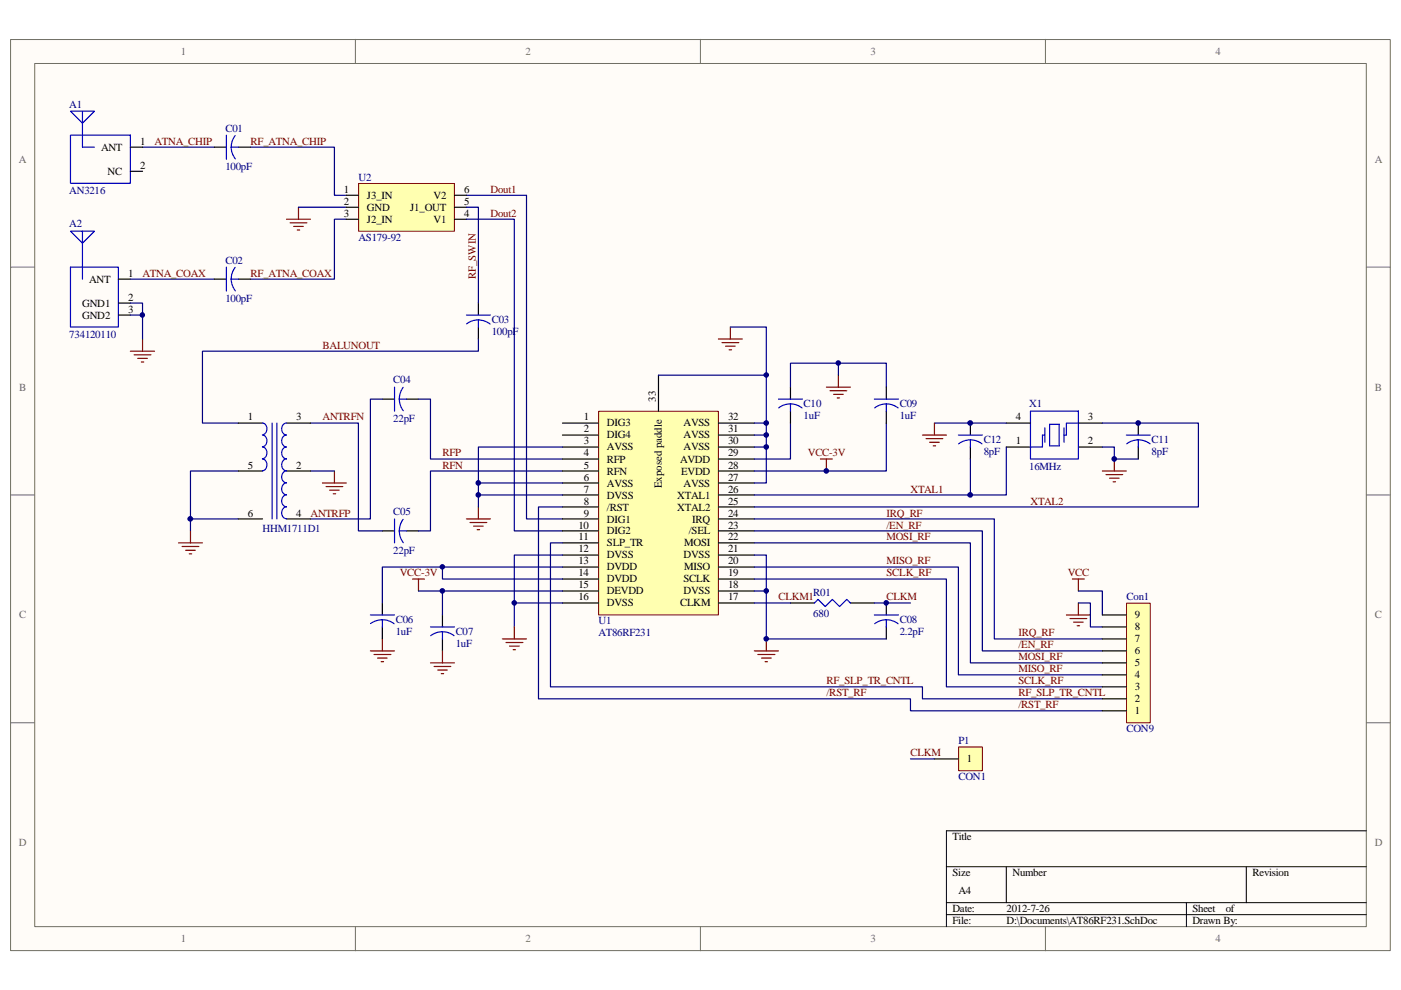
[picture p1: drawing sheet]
<svg xmlns="http://www.w3.org/2000/svg" width="297mm" height="210mm" viewBox="0 0 297 210" stroke-linecap="round" stroke-linejoin="round" font-family="sans-serif">
<path d="M2.3 8.4h292.5v193.1h-292.5z" fill="#fffcf8"/>
<path d="M2.2 8.4h292.6v193.1h-292.6z" fill="none" stroke="#706f64" stroke-width=".21"/>
<path d="M7.4 13.5h282.3v183h-282.3z" fill="#fffcf8"/>
<g fill="none" stroke="#706f64" stroke-width=".21">
<path d="M7.4 13.5h282.3v183h-282.3zM75.3 8.3v5.1M148.5 8.3v5.1M221.7 8.3v5.1M2.2 56.6h5.1M289.7 56.6h5.1M2.2 104.9h5.1M289.7 104.9h5.1M2.2 153.2h5.1M289.7 153.2h5.1M75.3 196.5v5.1M148.5 196.5v5.1"/>
<path d="M221.7 196.5v5.1"/>
</g>
<path d="M289.7 176.1h-89v20.4M200.7 183.8h89M200.7 191.4h89M200.7 193.9h89M213.4 183.8v7.6M251.5 191.4v5.1M264.2 183.8v7.6" fill="none" stroke="#000" stroke-width=".21"/>
<path d="M30.2 31.2h15.3M53.1 31.2h17.8v10.2h2.5M27.6 59.2h17.9M63.3 43.9h10.1M73.4 46.5h-2.5v12.7h-17.8M98.9 41.4h12.7v68.6h7.6M27.6 64.3h2.6v7.6M27.6 66.8h2.6" fill="none" stroke="#000080" stroke-width=".25"/>
<path d="M60.7 46.5h5.1M61.5 47.2h3.6M62.3 48h2M63 48.8h.5M63.3 43.9v2.6M27.6 74.5h5.2M28.4 75.2h3.6M29.2 76h2M30 76.8h.5M30.2 71.9v2.6" fill="none" stroke="#800000" stroke-width=".25"/>
<path d="M14.9 28.7h12.7v10.2h-12.7zM14.9 23.6h5.1l-2.5 2.5zM17.5 23.6v7.6h2.5M14.9 56.6h10.2v12.7h-10.2zM17.5 49h-2.6l2.6 2.6 2.5-2.6h-2.5v10.2" fill="none" stroke="#00f" stroke-width=".25"/>
<path d="M27.6 31.2h2.6M27.6 36.3h2.6M25.1 59.2h2.5M25.1 64.3h2.5M25.1 66.8h2.5" fill="none" stroke="#000" stroke-width=".25"/>
<path d="M76.1 38.9h20.2v10.1h-20.2z" fill="#ffffb0"/>
<path d="M76 38.9h20.3v10.1h-20.3z" fill="none" stroke="#800000" stroke-width=".21"/>
<g fill="none" stroke="#000" stroke-width=".25">
<path d="M45.5 31.2h2.5M50.5 31.2h2.6M45.5 59.2h2.5M50.5 59.2h2.6M73.4 41.4h2.6M73.4 43.9h2.6M73.4 46.5h2.6M96.3 41.4h2.6M96.3 43.9h2.6M96.3 46.5h2.6M101.4 64.3v2.5M101.4 69.3v2.6"/>
<path d="M81.1 84.6h2.5M86.2 84.6h2.5M81.1 112.6h2.5M86.2 112.6h2.5"/>
</g>
<path d="M98.9 46.5h10.1v66.1h10.2M98.9 43.9h2.5v20.4M50.5 99.9h-10.1v12.7M65.8 89.7h10.2v22.9h5.1M65.8 99.9h5.1M81.1 84.6h-2.6v25.4h-12.7M88.7 84.6h2.6v12.7h27.9M119.2 99.9h-27.9v12.7h-2.6" fill="none" stroke="#000080" stroke-width=".25"/>
<g fill="none" stroke="#00f" stroke-width=".25">
<path d="M48 28.7v5.1M49 31.2l.2 1.1 .7 1.4M49 31.2h1.5M49.9 28.7l-.7 1.4-.2 1.1M48 56.6v5.1M49 59.2l.2 1 .7 1.5M49 59.2h1.5M49.9 56.7l-.7 1.4-.2 1.1M98.9 66.8h5.1M101.4 67.8l1.6 .4 .9 .5M101.4 67.8l-1.1 .2-1.4 .7M101.4 67.8v1.5"/>
<path d="M83.6 82.1v5.1M84.7 84.6l.3 1.6 .5 .9M84.7 84.6h1.5M85.5 82.1l-.7 1.4-.1 1.1M83.6 110v5.1M84.7 112.6l.1 1 .7 1.5M84.7 112.6h1.5M85.5 110.1l-.7 1.4-.1 1.1"/>
</g>
<g fill="none" stroke="#800000" stroke-width=".25">
<path d="M152.3 71.9h5.1M153.1 72.6h3.5M153.8 73.4h2.1M154.6 74.2h.5M154.9 69.3v2.6M70.9 99.9v2.5M37.8 115.1h5.1M38.6 115.9h3.6M39.4 116.7h2M40.1 117.4h.5M40.4 112.6v2.5M68.4 102.4h5"/>
<path d="M69.1 103.2h3.6M69.9 103.9h2M70.7 104.7h.5"/>
</g>
<path d="M127 87.2h25.3v43.2h-25.3z" fill="#ffffb0"/>
<path d="M126.9 87.2h25.4v43.2h-25.4z" fill="none" stroke="#800000" stroke-width=".21"/>
<g fill="none" stroke="#000" stroke-width=".25">
<path d="M139.6 79.5v7.7M119.2 89.7h7.7M119.2 92.2h7.7M119.2 94.8h7.7M119.2 97.3h7.7M119.2 99.9h7.7M152.3 89.7h7.6M152.3 92.2h7.6M152.3 94.8h7.6M152.3 97.3h7.6M152.3 99.9h7.6M167.6 82.1v2.5"/>
<path d="M167.6 87.2v2.5M187.9 82.1v2.5M187.9 87.2v2.5M205.7 89.7v2.5M205.7 94.8v2.5M213.4 89.7h5.1M213.4 94.8h5.1M228.6 89.7h5.1M228.6 94.8h5.1M241.3 89.7v2.5M241.3 94.8v2.5M119.2 102.4h7.7"/>
<path d="M119.2 104.9h7.7M119.2 107.5h7.7M119.2 110h7.7M119.2 112.6h7.7M119.2 115.1h7.7M119.2 117.7h7.7M152.3 102.4h7.6M152.3 104.9h7.6M152.3 107.5h7.6M152.3 110h7.6M152.3 112.6h7.6M152.3 115.1h7.6"/>
<path d="M152.3 117.7h7.6M81.1 127.8v2.6M81.1 132.9v2.6M93.8 130.4v2.5M93.8 135.5v2.5M119.2 120.2h7.7M119.2 122.8h7.7M119.2 125.3h7.7M119.2 127.8h7.7M152.3 120.2h7.6M152.3 122.8h7.6M152.3 125.3h7.6"/>
<path d="M152.3 127.8h7.6M167.6 127.8h5.1M180.3 127.8h5.1M187.9 127.8v2.6M187.9 132.9v2.6"/>
</g>
<g fill="none" stroke="#000080" stroke-width=".25">
<path d="M101.4 71.9v2.6h-58.5v15.2h7.6M139.6 79.5h22.9v10.2h-2.6M154.9 69.3h7.6v10.2M177.8 79.5v-2.5h-10.2v5.1M177.8 77h10.1v5.1M119.2 94.8h-17.8v7.6h17.8M159.9 92.2h2.6M162.5 94.8v7.6h-2.6M162.5 89.7v5.1h-2.6M167.6 89.7v7.6h-7.7M187.9 89.7v10.2h-28M198.1 89.7h15.3"/>
<path d="M205.7 97.3v7.6M213.4 94.8v10.1h-53.5M233.7 89.7h20.4v17.8h-94.2M233.7 94.8h2.6v2.5h5M40.4 110h10.1M101.4 102.4v2.5h17.8M101.4 104.9v2.6M119.2 117.7h-10.2v15.2M119.2 115.1h-2.5v30.5h78.9v2.6h38.1M119.2 107.5h-5v40.7h78.8v2.5h40.7M159.9 117.7h2.6v7.6M159.9 115.1h45.8v25.4h28"/>
<path d="M159.9 112.6h48.4v25.4h25.4M159.9 110h50.9v25.5h22.9M88.7 125.3h5.1M93.8 120.2h-12.7v7.6M109 127.8h10.2M119.2 120.2h-25.4v2.6h25.4M119.2 125.3h-25.4v5.1M159.9 122.8h40.8v22.8h33M159.9 120.2h43.3v22.9h30.5M159.9 127.8h7.7M228.6 125.3h5.1v5.1M228.6 127.8h2.6v5.1h2.5"/>
</g>
<g fill="none" stroke="#800000" stroke-width=".25">
<path d="M177.8 79.5v2.6M173.9 97.3h2.6M175.2 82.1h5.1M175.2 97.3v2.6M176 82.8h3.5M176.7 83.6h2.1M177.5 84.4h.5M195.6 92.2h5.1M196.3 93h3.6M197.1 93.8h2M197.9 94.5h.5M198.1 89.7v2.5"/>
<path d="M233.7 99.9h5.1M236.3 97.3v2.6M98.9 110h5.1M99.6 110.8h3.6M100.4 111.5h2M101.2 112.3h.5M101.4 107.5v2.5M234.5 100.6h3.5M235.2 101.4h2.1M236 102.2h.5M78.5 138h5.1M79.3 138.8h3.6"/>
<path d="M80 139.5h2.1M81.1 135.5v2.5M87.5 122.8h2.5M88.7 122.8v2.5M93.8 138v2.5M106.5 135.5h5.1M107.3 136.2h3.6M108 137h2.1M108.8 137.8h.5M109 132.9v2.6M159.9 138h5.2M160.7 138.8h3.6"/>
<path d="M161.5 139.5h2M162.5 135.5v2.5M226.1 130.4h5.1M226.9 131.1h3.5M227.4 122.8h2.5M227.6 131.9h2.1M228.4 132.7h.5M228.6 122.8v2.5M228.6 127.8v2.6M80.8 140.3h.5M91.3 140.5h5M92 141.3h3.6"/>
<path d="M92.8 142.1h2M93.6 142.8h.5M162.2 140.3h.5"/>
</g>
<g fill="none" stroke="#00f" stroke-width=".25">
<path d="M165.1 84.6h5M167.6 85.6l1 .2 1.4 .7M167.6 85.6l-1.1 .2-1.4 .7M167.6 85.6v1.6M185.4 84.6h5.1M187.9 85.6l1.1 .2 1.4 .7M187.9 85.6l-1.5 .4-.9 .5M187.9 85.6v1.6M203.2 92.2h5.1M205.7 93.3l1.6 .3 .9 .5M205.7 93.3l-1 .1-1.5 .7M205.7 93.3v1.5"/>
<path d="M218.5 87.2h10.1v10.1h-10.1zM221.5 92.2h-.5v2.6h-2.5M221.5 90.7v3.1M222.5 90h2.1v4.5h-2.1zM225.6 90.7v3.1M228.6 89.7h-2.5v2.5h-.5M238.8 92.2h5.1M241.3 93.3l1.1 .1 1.4 .7M241.3 93.3l-1.5 .3-.9 .5M241.3 93.3v1.5M78.5 130.4h5.1M81.1 131.4l1 .1 1.5 .7"/>
<path d="M81.1 131.4l-1.1 .1-1.4 .7M81.1 131.4v1.5M91.3 132.9h5M93.8 133.9l1.6 .4 .9 .5M93.8 133.9l-1.1 .2-1.4 .7M93.8 133.9v1.6M172.7 127.8l.7-.7 1.6 1.5 1.5-1.5 1.5 1.5 1.5-1.5 .8 .7M185.4 130.4h5.1M187.9 131.4l1.1 .1 1.4 .7M187.9 131.4l-1.5 .3-.9 .5M187.9 131.4v1.5"/>
</g>
<path d="M238.9 127.9h5v25.3h-5z" fill="#ffffb0"/>
<path d="M238.8 127.9h5.1v25.3h-5.1z" fill="none" stroke="#800000" stroke-width=".21"/>
<g fill="none" stroke="#000" stroke-width=".25">
<path d="M50.5 99.9h5.2M50.5 89.7h5.2M60.7 99.9h5.1M60.7 89.7h5.1M50.5 110h5.2M60.7 110h5.1M233.7 138h5.1M233.7 135.5h5.1M233.7 132.9h5.1M233.7 130.4h5.1M233.7 150.7h5.1M233.7 148.2h5.1"/>
<path d="M233.7 145.6h5.1M233.7 143.1h5.1M233.7 140.5h5.1"/>
</g>
<path d="M159.9 125.3h2.6v10.2h25.4M185.4 127.8h7.6" fill="none" stroke="#000080" stroke-width=".25"/>
<g fill="none" stroke="#00f" stroke-width=".25">
<path d="M55.7 89.7a1.3 1.3 0 0 1 .9 1.3 1.3 1.3 0 0 1-1 1.2M55.7 92.2a1.3 1.3 0 0 1 .9 1.3 1.3 1.3 0 0 1-1 1.2M55.7 94.8a1.3 1.3 0 0 1 .9 1.2 1.3 1.3 0 0 1-1 1.3M55.7 97.3a1.3 1.3 0 0 1 .9 1.3 1.3 1.3 0 0 1-1 1.2M57.7 89.7v20.3M58.7 89.7v20.3M60.7 89.7a1.28 1.28 0 0 0-1 1.3 1.28 1.28 0 0 0 1 1.2 1.3 1.3 0 0 0-1 1.3 1.3 1.3 0 0 0 1 1.2M60.7 94.8a1.28 1.28 0 0 0-1 1.2 1.28 1.28 0 0 0 1 1.3M60.7 97.3a1.28 1.28 0 0 0-1 1.3 1.28 1.28 0 0 0 1 1.2M60.7 99.9a1.28 1.28 0 0 0-1 1.2 1.28 1.28 0 0 0 1 1.3M60.7 102.4a1.28 1.28 0 0 0-1 1.3 1.28 1.28 0 0 0 1 1.2M60.7 104.9a1.28 1.28 0 0 0-1 1.3 1.28 1.28 0 0 0 1 1.2"/>
<path d="M60.7 107.5a1.28 1.28 0 0 0-1 1.2 1.28 1.28 0 0 0 1 1.3"/>
</g>
<path d="M203.3 158.4h5v5h-5z" fill="#ffffb0"/>
<path d="M203.2 158.4h5.1v5h-5.1z" fill="none" stroke="#800000" stroke-width=".21"/>
<path d="M198.1 160.9h5.1" fill="none" stroke="#000" stroke-width=".25"/>
<path d="M193 160.9h5.1" fill="none" stroke="#000080" stroke-width=".25"/>
<circle cx="30.2" cy="66.8" r=".48" fill="#000080"/>
<circle cx="30.2" cy="66.8" r=".48" fill="none" stroke="#000080" stroke-width=".21"/>
<circle cx="40.4" cy="110" r=".49" fill="#000080"/>
<circle cx="40.4" cy="110" r=".49" fill="none" stroke="#000080" stroke-width=".21"/>
<circle cx="93.8" cy="125.3" r=".49" fill="#000080"/>
<circle cx="93.8" cy="125.3" r=".49" fill="none" stroke="#000080" stroke-width=".21"/>
<circle cx="93.8" cy="120.2" r=".48" fill="#000080"/>
<circle cx="93.8" cy="120.2" r=".48" fill="none" stroke="#000080" stroke-width=".21"/>
<circle cx="101.4" cy="104.9" r=".49" fill="#000080"/>
<circle cx="101.4" cy="104.9" r=".49" fill="none" stroke="#000080" stroke-width=".21"/>
<circle cx="101.4" cy="102.4" r=".49" fill="#000080"/>
<circle cx="101.4" cy="102.4" r=".49" fill="none" stroke="#000080" stroke-width=".21"/>
<circle cx="109" cy="127.8" r=".48" fill="#000080"/>
<circle cx="109" cy="127.8" r=".48" fill="none" stroke="#000080" stroke-width=".21"/>
<circle cx="162.5" cy="135.4" r=".48" fill="#000080"/>
<circle cx="162.5" cy="135.4" r=".48" fill="none" stroke="#000080" stroke-width=".21"/>
<circle cx="162.5" cy="125.3" r=".48" fill="#000080"/>
<circle cx="162.5" cy="125.3" r=".48" fill="none" stroke="#000080" stroke-width=".21"/>
<circle cx="162.5" cy="94.8" r=".48" fill="#000080"/>
<circle cx="162.5" cy="94.8" r=".48" fill="none" stroke="#000080" stroke-width=".21"/>
<circle cx="162.5" cy="92.2" r=".48" fill="#000080"/>
<circle cx="162.5" cy="92.2" r=".48" fill="none" stroke="#000080" stroke-width=".21"/>
<circle cx="162.5" cy="89.7" r=".48" fill="#000080"/>
<circle cx="162.5" cy="89.7" r=".48" fill="none" stroke="#000080" stroke-width=".21"/>
<circle cx="162.5" cy="79.5" r=".47" fill="#000080"/>
<circle cx="162.5" cy="79.5" r=".47" fill="none" stroke="#000080" stroke-width=".21"/>
<circle cx="175.2" cy="99.8" r=".49" fill="#000080"/>
<circle cx="175.2" cy="99.8" r=".49" fill="none" stroke="#000080" stroke-width=".21"/>
<circle cx="177.7" cy="77" r=".48" fill="#000080"/>
<circle cx="177.7" cy="77" r=".48" fill="none" stroke="#000080" stroke-width=".21"/>
<circle cx="187.9" cy="127.8" r=".48" fill="#000080"/>
<circle cx="187.9" cy="127.8" r=".48" fill="none" stroke="#000080" stroke-width=".21"/>
<circle cx="205.7" cy="104.9" r=".49" fill="#000080"/>
<circle cx="205.7" cy="104.9" r=".49" fill="none" stroke="#000080" stroke-width=".21"/>
<circle cx="205.7" cy="89.7" r=".49" fill="#000080"/>
<circle cx="205.7" cy="89.7" r=".49" fill="none" stroke="#000080" stroke-width=".21"/>
<circle cx="236.2" cy="97.3" r=".49" fill="#000080"/>
<circle cx="236.2" cy="97.3" r=".49" fill="none" stroke="#000080" stroke-width=".21"/>
<circle cx="241.3" cy="89.7" r=".49" fill="#000080"/>
<circle cx="241.3" cy="89.7" r=".49" fill="none" stroke="#000080" stroke-width=".21"/>
<g font-size="2.3" fill="#706f64">
<text x="38.3" y="11.6">1</text>
<text x="111.4" y="11.6">2</text>
<text x="184.6" y="11.6">3</text>
<text x="257.7" y="11.6">4</text>
<text x="4" y="34.5">A</text>
<text x="291.5" y="34.5">A</text>
<text x="4.1" y="82.8">B</text>
<text x="291.5" y="82.8">B</text>
<text x="4.1" y="131.1">C</text>
<text x="291.5" y="131.1">C</text>
<text x="4" y="179.4">D</text>
<text x="291.5" y="179.4">D</text>
<text x="38.3" y="199.8">1</text>
<text x="111.4" y="199.8">2</text>
<text x="184.6" y="199.8">3</text>
<text x="257.7" y="199.8">4</text>
</g>
<g font-size="2.3" fill="#000080">
<text x="14.7" y="22.8">A1</text>
<text x="47.8" y="27.9">C01</text>
<text x="14.7" y="41.1">AN3216</text>
<text x="47.8" y="36">100pF</text>
<text x="76" y="38.3">U2</text>
<text x="14.7" y="48.2">A2</text>
<text x="76" y="51">AS179-92</text>
<text x="47.8" y="55.9">C02</text>
<text x="47.8" y="64">100pF</text>
<text x="14.7" y="71.6">734120110</text>
<text x="104.3" y="68.6">C03</text>
<text x="104.3" y="71.1">100pF</text>
<text x="83.4" y="81.3">C04</text>
<text x="83.4" y="89.4">22pF</text>
<text x="170.4" y="86.4">C10</text>
<text x="170.4" y="88.9">1uF</text>
<text x="190.8" y="86.4">C09</text>
<text x="190.8" y="88.9">1uF</text>
<text x="218.2" y="86.4">X1</text>
<text x="208.6" y="94">C12</text>
<text x="244.2" y="94">C11</text>
<text x="208.6" y="96.5">8pF</text>
<text x="218.2" y="99.6">16MHz</text>
<text x="244.2" y="96.5">8pF</text>
<text x="55.7" y="112.8">HHM1711D1</text>
<text x="83.4" y="109.3">C05</text>
<text x="83.4" y="117.4">22pF</text>
<text x="172.4" y="126.3">R01</text>
<text x="172.4" y="130.9">680</text>
<text x="238.8" y="127.3">Con1</text>
<text x="83.9" y="132.1">C06</text>
<text x="83.9" y="134.7">1uF</text>
<text x="96.6" y="134.7">C07</text>
<text x="96.6" y="137.2">1uF</text>
<text x="126.9" y="132.4">U1</text>
<text x="126.9" y="134.9">AT86RF231</text>
<text x="190.8" y="132.1">C08</text>
<text x="190.8" y="134.7">2.2pF</text>
<text x="238.8" y="155.3">CON9</text>
<text x="203.2" y="157.8">P1</text>
<text x="203.2" y="165.4">CON1</text>
</g>
<g font-size="2.3">
<text x="21.4" y="32">ANT</text>
<text x="29.7" y="35.8">2</text>
<text x="29.7" y="30.7">1</text>
<text x="22.8" y="37">NC</text>
<text x="72.9" y="40.9">1</text>
<text x="98.4" y="40.9">6</text>
<text x="72.9" y="43.4">2</text>
<text x="72.9" y="45.9">3</text>
<text x="77.8" y="42.1">J3_IN</text>
<text x="77.8" y="44.7">GND</text>
<text x="77.8" y="47.2">J2_IN</text>
<text x="86.9" y="44.7">J1_OUT</text>
<text x="91.9" y="42.1">V2</text>
<text x="91.9" y="47.2">V1</text>
<text x="98.4" y="45.9">4</text>
<text x="98.4" y="43.4">5</text>
<text x="18.9" y="59.9">ANT</text>
<text x="27.2" y="58.7">1</text>
<text x="17.4" y="65">GND1</text>
<text x="27.2" y="63.8">2</text>
<text x="17.4" y="67.6">GND2</text>
<text x="27.2" y="66.3">3</text>
<text x="52.5" y="89.2">1</text>
<text x="62.8" y="89.2">3</text>
<text x="123.8" y="89.2">1</text>
<text x="139.1" y="85.1" transform="rotate(-90 139.1 85.1)">33</text>
<text x="154.4" y="89.2">32</text>
<text x="215.3" y="89.2">4</text>
<text x="230.7" y="89.2">3</text>
<text x="123.8" y="91.7">2</text>
<text x="123.8" y="94.2">3</text>
<text x="128.7" y="90.4">DIG3</text>
<text x="128.7" y="93">DIG4</text>
<text x="128.7" y="95.5">AVSS</text>
<text x="144.9" y="95.5">AVSS</text>
<text x="144.9" y="93">AVSS</text>
<text x="144.9" y="90.4">AVSS</text>
<text x="154.4" y="94.2">30</text>
<text x="154.4" y="91.7">31</text>
<text x="215.3" y="94.2">1</text>
<text x="230.7" y="94.2">2</text>
<text x="52.5" y="99.4">5</text>
<text x="62.8" y="99.4">2</text>
<text x="123.8" y="96.8">4</text>
<text x="123.8" y="99.4">5</text>
<text x="123.8" y="101.9">6</text>
<text x="128.7" y="98.1">RFP</text>
<text x="128.7" y="100.6">RFN</text>
<text x="144.2" y="98.1">AVDD</text>
<text x="144.4" y="100.6">EVDD</text>
<text x="154.4" y="99.4">28</text>
<text x="154.4" y="101.9">27</text>
<text x="154.4" y="96.8">29</text>
<text x="123.8" y="104.4">7</text>
<text x="123.8" y="107">8</text>
<text x="128.7" y="103.2">AVSS</text>
<text x="128.7" y="105.7">DVSS</text>
<text x="140.3" y="103.5" transform="rotate(-90 140.3 103.5)">Exposed paddle</text>
<text x="143.6" y="105.7">XTAL1</text>
<text x="144.9" y="103.2">AVSS</text>
<text x="154.4" y="107">25</text>
<text x="154.4" y="104.4">26</text>
<text x="52.5" y="109.5">6</text>
<text x="62.8" y="109.5">4</text>
<text x="122.6" y="112.1">10</text>
<text x="123.8" y="109.5">9</text>
<text x="128.7" y="108.2">/RST</text>
<text x="128.7" y="110.8">DIG1</text>
<text x="128.7" y="113.3">DIG2</text>
<text x="143.6" y="108.2">XTAL2</text>
<text x="146" y="113.3">/SEL</text>
<text x="146.7" y="110.8">IRQ</text>
<text x="154.4" y="112.1">23</text>
<text x="154.4" y="109.5">24</text>
<text x="122.6" y="114.6">11</text>
<text x="122.6" y="117.1">12</text>
<text x="122.6" y="119.7">13</text>
<text x="128.7" y="115.9">SLP_TR</text>
<text x="128.7" y="118.4">DVSS</text>
<text x="144.9" y="118.4">DVSS</text>
<text x="145.1" y="115.9">MOSI</text>
<text x="154.4" y="119.7">20</text>
<text x="154.4" y="117.1">21</text>
<text x="154.4" y="114.6">22</text>
<text x="122.6" y="122.2">14</text>
<text x="122.6" y="124.8">15</text>
<text x="128.7" y="120.9">DVDD</text>
<text x="128.7" y="123.5">DVDD</text>
<text x="144.9" y="123.5">SCLK</text>
<text x="145.1" y="120.9">MISO</text>
<text x="154.4" y="122.2">19</text>
<text x="154.4" y="124.8">18</text>
<text x="122.6" y="127.3">16</text>
<text x="128.7" y="126">DEVDD</text>
<text x="128.7" y="128.6">DVSS</text>
<text x="144.2" y="128.6">CLKM</text>
<text x="144.9" y="126">DVSS</text>
<text x="154.4" y="127.3">17</text>
<text x="240.6" y="131.1">9</text>
<text x="240.6" y="136.2">7</text>
<text x="240.6" y="133.6">8</text>
<text x="240.6" y="143.8">4</text>
<text x="240.6" y="141.3">5</text>
<text x="240.6" y="138.7">6</text>
<text x="240.6" y="148.9">2</text>
<text x="240.6" y="146.4">3</text>
<text x="240.6" y="151.5">1</text>
<text x="205" y="161.6">1</text>
<text x="201.9" y="178.1">Title</text>
<text x="201.9" y="185.8">Size</text>
<text x="214.7" y="185.8">Number</text>
<text x="265.6" y="185.8">Revision</text>
<text x="203.2" y="189.6">A4</text>
<text x="201.9" y="193.4">Date:</text>
<text x="201.9" y="196">File:</text>
<text x="213.4" y="193.4">2012-7-26</text>
<text x="213.4" y="196">D:\Documents\AT86RF231.SchDoc</text>
<text x="252.8" y="196">Drawn By:</text>
<text x="252.8" y="193.4">Sheet</text>
<text x="259.9" y="193.4">of</text>
</g>
<g font-size="2.3" fill="#800000">
<text x="32.8" y="30.7">ATNA_CHIP</text>
<text x="53.1" y="30.7">RF_ATNA_CHIP</text>
<text x="104" y="40.9">Dout1</text>
<text x="104" y="45.9">Dout2</text>
<text x="30.2" y="58.7">ATNA_COAX</text>
<text x="53.1" y="58.7">RF_ATNA_COAX</text>
<text x="100.9" y="59.2" transform="rotate(-90 100.9 59.2)">RF_SWIN</text>
<text x="68.4" y="73.9">BALUNOUT</text>
<text x="68.4" y="89.2">ANTRFN</text>
<text x="93.8" y="96.8">RFP</text>
<text x="93.8" y="99.4">RFN</text>
<text x="171.3" y="96.8">VCC-3V</text>
<text x="193" y="104.4">XTAL1</text>
<text x="218.5" y="107">XTAL2</text>
<text x="65.8" y="109.5">ANTRFP</text>
<text x="188" y="109.5">IRQ_RF</text>
<text x="188" y="112.1">/EN_RF</text>
<text x="188" y="114.6">MOSI_RF</text>
<text x="188" y="119.7">MISO_RF</text>
<text x="84.8" y="122.2">VCC-3V</text>
<text x="188" y="122.2">SCLK_RF</text>
<text x="226.4" y="122.2">VCC</text>
<text x="165.1" y="127.3">CLKM1</text>
<text x="188" y="127.3">CLKM</text>
<text x="215.9" y="137.5">/EN_RF</text>
<text x="215.9" y="134.9">IRQ_RF</text>
<text x="215.9" y="140">MOSI_RF</text>
<text x="215.9" y="142.6">MISO_RF</text>
<text x="175.2" y="147.7">/RST_RF</text>
<text x="175.2" y="145.1">RF_SLP_TR_CNTL</text>
<text x="215.9" y="145.1">SCLK_RF</text>
<text x="215.9" y="147.7">RF_SLP_TR_CNTL</text>
<text x="215.9" y="150.2">/RST_RF</text>
<text x="193" y="160.4">CLKM</text>
</g>
</svg>
